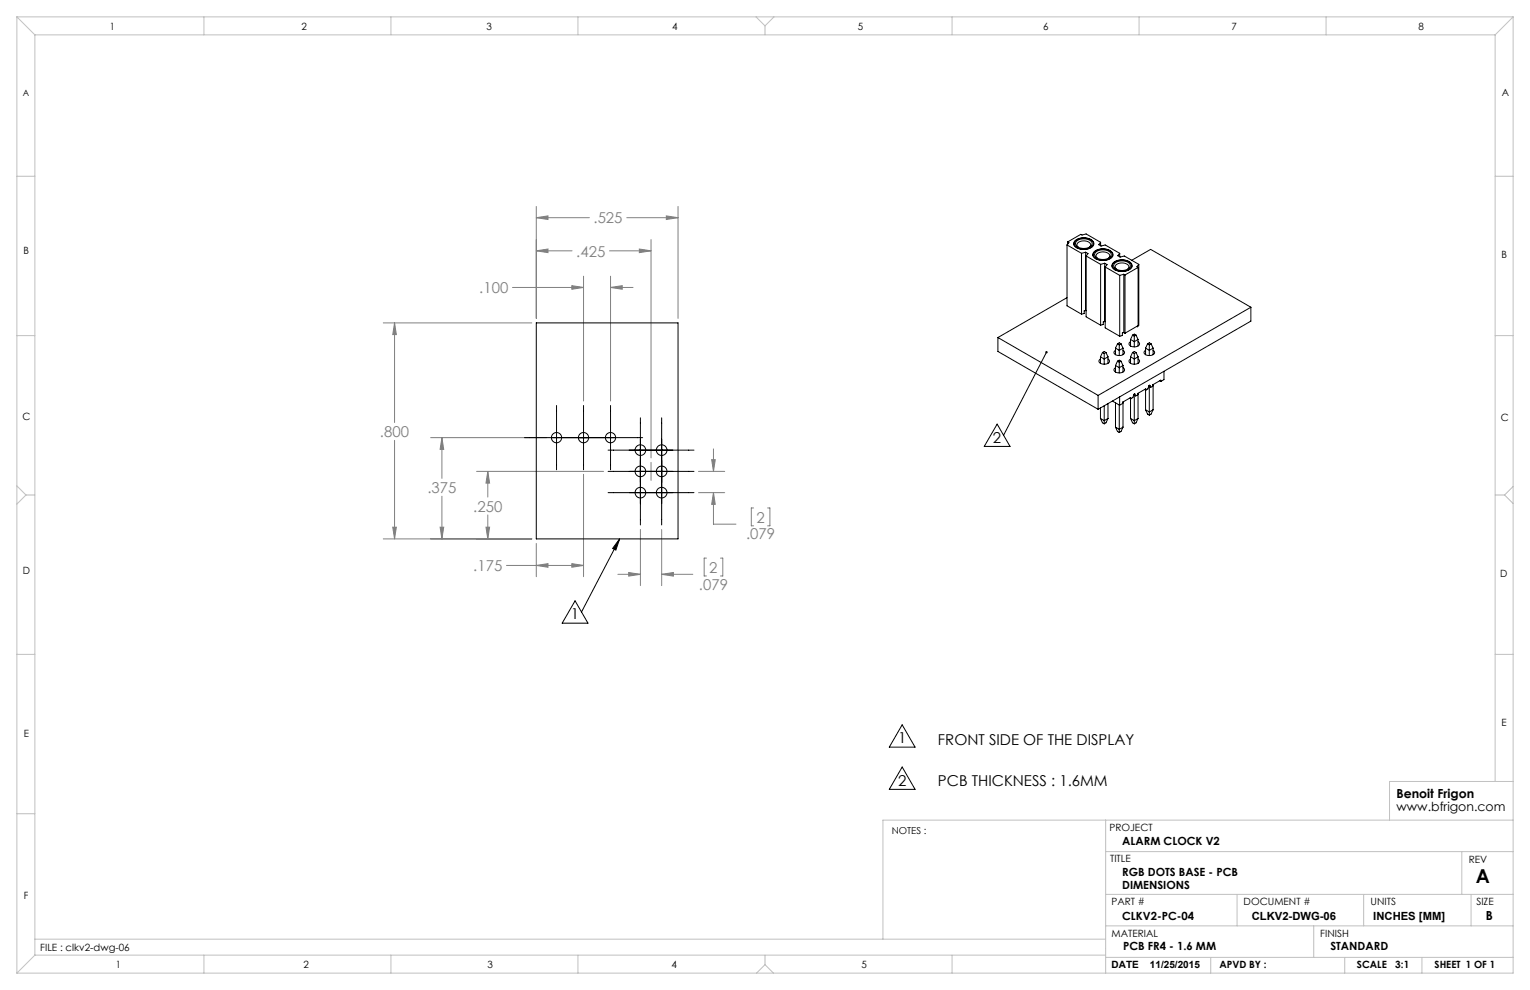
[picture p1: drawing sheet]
<svg xmlns="http://www.w3.org/2000/svg" width="432mm" height="279mm" viewBox="0 0 432 279" stroke-linecap="round" stroke-linejoin="round" font-family="sans-serif">
<g fill="none" stroke="#808080" stroke-width=".28">
<path d="M151.4 58.3v31.6M191.4 58.3v31.6M151.4 70.8l3.3-.5v1zM151.4 61.4l3.3-.5v1zM151.4 70.8h10.1M151.4 61.4h14.9M164.7 78v35.2M172 70.8h11.7M172.3 78v35.2M176.9 61.4h14.5M180.4 70.3l3.3 .5-3.3 .5zM183.7 67.6v61.6"/>
<path d="M188.1 60.9l3.3 .5-3.3 .5zM108.2 91.1h41.9M111.4 91.1l.5 3.3h-1.1zM111.4 91.1v28.1M144.6 81.1h20.1M161.4 80.6l3.3 .5-3.3 .5zM172.3 81.1l3.3-.5v1zM172.3 81.1h6.4M111.4 124.3v27.8M121.5 123.5h32.8M124.7 123.5l.5 3.3h-1zM124.7 123.5v11.5"/>
<path d="M134.5 133h35.8M137.7 133l.5 3.3h-1zM137.7 133v7.3M164.7 133.9v28.9M180.7 133h6M183.7 130.5v5.1M197.1 133h7.4M197.1 139h7.4M200.8 129.7h1.1l-.5 3.3zM201.4 139l.5 3.3h-1.1zM201.4 139v8.9h6.3M201.4 126.7v6.3"/>
<path d="M108.2 152.1h41.9M110.8 148.8h1.1l-.5 3.3zM124.2 148.8h1l-.5 3.3zM124.7 140.1v12M137.2 148.8h1l-.5 3.3zM137.7 145.3v6.8M142.9 159.6h21.8M151.4 159.6l3.3-.5v1zM151.4 153.4v9.4M161.4 159.1l3.3 .5-3.3 .5zM180.7 149.4v15.9M186.7 149.4v15.9"/>
<path d="M199.4 157.5h-.7v5.1h.7M203.3 157.5h.7v5.1h-.7M212.7 143.4h-.7v5h.7M216.6 143.4h.7v5h-.7M174.4 162.1h6.3M177.4 161.6l3.3 .5-3.3 .5zM186.7 162.1l3.3-.5v1zM186.7 162.1h8.8"/>
</g>
<g fill="none" stroke="#000" stroke-width=".28">
<path d="M295.3 99.4l-12.1 23.4M157.1 114.4v18.2M164.7 114.4v18.2M172.3 114.4v18.2M180.7 117.9v30.3M186.7 117.9v30.3M281.4 119.7l3.7 6.3h-7.3zM148 123.5h33.4M171.6 139h24.3M171.6 133h24.3M171.6 127h24.3M174.9 152.1l-10.8 20.6"/>
<path d="M174.9 152.1l-1.1 3.2-.9-.5zM162.3 169.6l3.6 6.3h-7.2zM254.6 204.6l3.7 6.3h-7.3zM254.6 216.5l3.7 6.3h-7.3z"/>
</g>
<g fill="none" stroke="#c0c0c0" stroke-width=".28">
<path d="M4.8 4.8l5 5M4.8 4.8h422.2M4.8 4.8v269.8M9.8 9.8h412.2M9.8 9.8v259.8M57.5 4.8v5M110.3 4.8v5M163.1 4.8v5M213.4 4.8l2.5 2.5M215.9 7.3v2.5M218.4 4.8l-2.5 2.5M268.7 4.8v5"/>
<path d="M321.5 4.8v5M374.3 4.8v5M422 9.8v210.7M427 4.8l-5 5M427 4.8v269.8h-422.2M4.8 49.7h5M422 49.7h5M4.8 94.7h5M422 94.7h5M4.8 137.1l2.5 2.6M7.3 139.7l-2.5 2.6M7.3 139.7h2.5"/>
<path d="M422 139.7h2.6M424.6 139.7l2.4 2.4M427 137.3l-2.4 2.4M4.8 184.7h5M422 184.7h5M4.8 229.7h5M312 231.5v43.1M427 231.5h-177.8v33.6M427 220.5h-34.8v11M312 240.3h115M312 252.4h115M349.1 252.4v8.9"/>
<path d="M384.9 252.4v8.9M412.6 240.3v12.1M415.2 252.4v8.9M9.8 265.1h302.2M9.8 269.6l-5 5M9.8 269.6h302.2M57.5 269.6v5M110.3 269.6v5M163.1 269.6v5M215.9 272.2l-2.4 2.4M215.9 272.2l2.4 2.4M215.9 269.6v2.6"/>
<path d="M268.7 269.6v5M312 270.2h115M312 261.3h115M341.7 270.2v4.4M370.8 261.3v8.9M379.5 270.2v4.4M401.3 270.2v4.4"/>
</g>
<path d="M295.1 99.2l.4-.1-.2 .3 .2-.3a.34 .34 0 0 1 .1 .5 .34 .34 0 0 1-.5 .1 .34 .34 0 0 1 0-.5z" fill="#000"/>
<path d="M151.4 70.8l3.3-.5v1zM180.4 70.3l3.3 .5-3.3 .5zM161.4 159.1l3.3 .5-3.3 .5zM151.4 159.6l3.3-.5v1zM151.4 61.4l3.3-.5v1zM188.1 60.9l3.3 .5-3.3 .5zM111.4 91.1l.5 3.3h-1.1zM110.8 148.8h1.1l-.5 3.3zM137.7 133l.5 3.3h-1zM137.2 148.8h1l-.5 3.3zM124.7 123.5l.5 3.3h-1zM124.2 148.8h1l-.5 3.3zM186.7 162.1l3.3-.5v1zM177.4 161.6l3.3 .5-3.3 .5zM201.4 139l.5 3.3h-1.1zM200.8 129.7h1.1l-.5 3.3zM161.4 80.6l3.3 .5-3.3 .5zM172.3 81.1l3.3-.5v1z" fill="#808080"/>
<path d="M174.9 152.1l-1.1 3.2-.9-.5z" fill="#000"/>
<g fill="none" stroke="#000" stroke-width=".28">
<path d="M301.1 69.1l4.1 2.4M301.1 69.1v17.2l4.1 2.4M301.3 68.3l.4 .2-.6 .6M301.3 68.3l3.7-2.2 .4 .2 1.1-.3 4.1 2.4M301.3 68.3v.6M303.1 68.8v.4M303.3 68.1a3.8 3.8 0 0 1 5.3 .2 1.58 1.58 0 0 1-1.5 2 3.3 3.3 0 0 1-4.1-1.4zM303.4 68a3.6 3.6 0 0 1 5.2 .5 1.79 1.79 0 0 1-1.9 1.8 2.94 2.94 0 0 1-3.6-1.4zM303.9 68a3.1 3.1 0 0 1 4.3 .5 1.6 1.6 0 0 1-1.9 1.6 2.4 2.4 0 0 1-2.8-1.3zM304.4 69.8a.87 .87 0 0 1-.4-.9 .87 .87 0 0 1 .7-.7 2.27 2.27 0 0 1 3.1 .9l-.4 .7M305.2 71.5v17.2M306.4 71.2l.7 .4-.6 .6"/>
<path d="M306.4 71.2l-1.2 .3M306.4 71.2v16.4M306.5 72.2l4.1 2.4M306.5 72.2v17.2l4.1 2.4M308.5 71.9v.4M308.6 68.8v.4M308.8 71.2a3.6 3.6 0 0 1 5.2 .4 1.79 1.79 0 0 1-1.9 1.8 2.94 2.94 0 0 1-3.6-1.4zM308.9 70.9a3.9 3.9 0 0 1 5.1 .5 1.58 1.58 0 0 1-1.5 2 3.3 3.3 0 0 1-4.1-1.4l.1-.6zM309.3 71.1a3.1 3.1 0 0 1 4.3 .5 1.6 1.6 0 0 1-1.9 1.6 2.4 2.4 0 0 1-2.8-1.3zM309.8 72.9a.87 .87 0 0 1-.5-.9 .87 .87 0 0 1 .8-.7 2.27 2.27 0 0 1 3.1 .9l-.4 .7M310.6 68.4l-.5 .7 .7 .3 1.1-.3 4.1 2.4M310.6 68.4v1"/>
<path d="M310.6 74.6v17.2M311.8 74.3l.7 .4-.6 .7M311.8 74.3l-1.2 .3M311.8 74.3v16.4M311.9 75.4l4.1 2.3M311.9 75.4v17.1l4.1 2.4M313.9 75v.4M314 71.9v.4M314.2 74.3a3.6 3.6 0 0 1 5.2 .4 1.79 1.79 0 0 1-2 1.8 2.94 2.94 0 0 1-3.5-1.4zM314.3 74a3.9 3.9 0 0 1 5.1 .6 1.58 1.58 0 0 1-1.5 1.9 3.4 3.4 0 0 1-4.1-1.4l.1-.5zM314.7 74.2a3.1 3.1 0 0 1 4.3 .5 1.6 1.6 0 0 1-1.9 1.6 2.4 2.4 0 0 1-2.8-1.3zM315.1 76a.87 .87 0 0 1-.4-.9 .87 .87 0 0 1 .8-.7 2.27 2.27 0 0 1 3.1 .9l-.4 .7"/>
<path d="M316 71.5l-.5 .7 .6 .4 1.2-.4 4.1 2.4M316 71.5v1M316 77.7v17.2M317.2 77.4l-1.2 .3M317.2 77.4l.3 .2M317.2 77.4v16.4M317.5 77.6v16.4M319.4 75v.4M319.4 73.5l5.3-3.1 28.3 16.3M321.2 75.5l-3.7 2.1M321.2 75.5v16.4l-3.7 2.1M321.4 74.6l-.5 .7 .3 .2"/>
<path d="M321.4 74.6v17.2l-.4 .4M151.4 91.1h40v61h-40zM281.6 95.3v3.9l28.3 16.3M281.6 95.3l28.3 16.3M301.1 84l-19.5 11.3M306.4 87.6l-.4 .1v.8l-.8 .2M306.4 87.6l.1 .1M311.1 99.5l.5 .3M311.1 99.5l.5-.3 .5 .3M311.1 99.5l-.5 1.2M311.6 99.8v3M311.8 90.7l.1 .1"/>
<path d="M311.8 90.7l-.4 .1v.8l-.8 .2M312.1 99.5l.6 1.2M312.1 99.5l-.5 .3M314.8 98.9l-.4 .6 .4 .6M314.8 98.3v1.8M314.8 98.3l1.1 .6 1-.6M315.4 97l.5 .3M315.4 97l.5-.3 .5 .3M315.4 97l-.6 1.3M315.9 97.3v3M316.4 97l-.5 .3M316.4 97l.5 1.3"/>
<path d="M316.9 98.9a.74 .74 0 0 1 .4 .9 .74 .74 0 0 1-.8 .5h-1.1l-.6-.2M316.9 98.3v1.8M317.2 93.8l-.4 .2v.7l-.8 .2M317.2 93.8l.3 .2M319.1 96.4l-.5 .7 .5 .5M319.1 95.8v1.8M319.1 95.8l1 .6 1.1-.6M319.6 99.5l.5 .3M319.6 99.5l-.5 1.2M319.6 99.5l.5-.3 .5 .3M319.6 94.6l.5 .3M319.6 94.6l.5-.3 .5 .3"/>
<path d="M319.6 94.6l-.5 1.2M320.1 94.9v3M320.1 99.8v3M320.6 99.5l-.5 .3M320.6 99.5l.6 1.2M320.6 94.6l-.5 .3M320.6 94.6l.6 1.2M320.9 92.1l.1 .1M321 92v.2M321.2 96.4a.74 .74 0 0 1 .4 .9 .74 .74 0 0 1-.9 .5l-.7 .1-.9-.3M321.2 95.8v1.8M323.3 98.9l-.4 .6 .4 .6"/>
<path d="M323.3 98.3l1.1 .6 1-.6M323.3 98.3v1.8M323.9 97l.5-.3 .5 .3M323.9 97l.5 .3M323.9 97l-.6 1.3M324.4 97.3v3M324.9 97l-.5 .3M324.9 97l.5 1.3M325.4 98.9a.74 .74 0 0 1 .4 .9 .74 .74 0 0 1-.8 .5h-1.1l-.6-.2M325.4 98.3v1.8M353 86.7l-43.1 24.9M353 86.7v3.9l-43.1 24.9"/>
<path d="M309.9 111.6v3.9M310.6 101.3l-.5 .7 .5 .5M310.6 100.7v1.8M310.6 115.1v3M310.6 100.7l1 .6 1.1-.6M310.6 118.1l1 .6 1.1-.6M310.6 118.1l.5 1.2 .5 .3M311.6 114.5v5.1M312.7 101.3a.74 .74 0 0 1 .4 .9 .74 .74 0 0 1-.8 .5l-.8 .1-.9-.3M312.7 100.7v1.8M312.7 113.9v4.2M312.7 118.1l-.6 1.2-.5 .3"/>
<path d="M313.9 113.2l2.1 1.2M314.8 103.8l-.4 .6 .4 .6M314.8 103.2l1.1 .6 1-.6M314.8 103.2v1.8M314.8 113.7v6.8M315.4 101.9l-.6 1.3M315.4 101.9l.5 .3M315.4 101.9l.5-.3 .5 .3M315.9 102.2v3M315.9 114.3v7.8M316 112v2.4M316.4 101.9l.5 1.3"/>
<path d="M316.4 101.9l-.5 .3M316.9 103.8a.74 .74 0 0 1 .4 .9 .74 .74 0 0 1-.8 .5h-.7l-1-.2M316.9 103.2v1.8M316.9 113.4v7.1M318.8 112.4l.3 .2M319.1 101.3l-.5 .7 .5 .5M319.1 100.7l1 .6 1.1-.6M319.1 100.7v1.8M319.1 112.5v5.6M319.1 118.1l1 .6 1.1-.6M319.1 118.1l.5 1.2 .5 .3M319.1 112.6v-.4l-2.2 1.3v.3l-.9 .6"/>
<path d="M320 111.4l.5 .3M320 111.4l-.3 .8-.6 .4M320.1 111.5v8.1M320.2 111.2h.1M320.3 111.2l-.3 .2M320.3 111.2l.2 .5M321.2 101.3a.74 .74 0 0 1 .4 .9 .74 .74 0 0 1-.9 .5l-.7 .1-.9-.3M321.2 100.7v1.8M321.2 111v7.1M321.2 118.1l-.6 1.2-.5 .3M323 109.9l.4 .2M323.3 110.1v5.6"/>
<path d="M323.3 115.7l1.1 .6 1-.6M323.3 115.7l.6 1.2 .5 .3M323.4 110.1v-.4l-2.3 1.3v.4l-.6 .3M324.2 109l.6 .3M324.2 108.9l-.2 .9-.6 .3M324.4 109v8.2M324.4 108.7l.1 .1M324.5 108.8l-.3 .1M324.5 108.8l.3 .5M325.4 108.5v7.2M325.4 115.7l-.5 1.2-.5 .3M327.3 107.5l.3 .2"/>
<path d="M327.6 107.7v-.4l-2.2 1.3v.4l-.6 .3M328.5 104.8v2.3l-.9 .6M314.8 120.5l1.1 .7 1-.7M314.8 120.5l.6 1.3 .5 .3M316.9 120.5l-.5 1.3-.5 .3"/>
<circle cx="157.1" cy="123.5" r="1.45"/>
<circle cx="164.7" cy="123.5" r="1.45"/>
<circle cx="172.3" cy="123.5" r="1.45"/>
<circle cx="180.7" cy="127" r="1.5"/>
<circle cx="180.7" cy="133" r="1.5"/>
<circle cx="180.7" cy="139" r="1.5"/>
<circle cx="186.7" cy="127" r="1.5"/>
<circle cx="186.7" cy="133" r="1.5"/>
<circle cx="186.7" cy="139" r="1.5"/>
</g>
<text font-size="5.4" x="416.5" y="249.1">A</text>
<g font-size="4.2" fill="#808080">
<text x="167.5" y="63">.525</text>
<text x="162.6" y="72.4">.425</text>
<text x="135.3" y="82.7">.100</text>
<text x="107.2" y="123.4">.800</text>
<text x="120.6" y="139.1">.375</text>
<text x="133.6" y="144.4">.250</text>
<text x="213.5" y="147.5">2</text>
<text x="210.6" y="152.2">.079</text>
<text x="133.6" y="161.2">.175</text>
<text x="200.2" y="161.6">2</text>
<text x="197.2" y="166.4">.079</text>
</g>
<g font-size="4.2">
<text x="280.2" y="125">2</text>
<text x="161.1" y="174.8">1</text>
<text x="253.4" y="209.8">1</text>
<text x="264.7" y="210.2">FRONT SIDE OF THE DISPLAY</text>
<text x="253.4" y="221.7">2</text>
<text x="264.7" y="221.9">PCB THICKNESS : 1.6MM</text>
</g>
<g font-size="3.5">
<text x="394.1" y="225.3">Benoit Frigon</text>
<text x="394.1" y="228.8">www.bfrigon.com</text>
<text x="419.3" y="259.7">B</text>
</g>
<g font-size="3.2">
<text x="316.7" y="238.4">ALARM CLOCK V2</text>
<text x="316.7" y="247.3">RGB DOTS BASE - PCB</text>
<text x="316.7" y="250.8">DIMENSIONS</text>
<text x="316.7" y="259.7">CLKV2-PC-04</text>
<text x="353.3" y="259.7">CLKV2-DWG-06</text>
<text x="387.6" y="259.7">INCHES [MM]</text>
<text x="317" y="268.2">PCB FR4 - 1.6 MM</text>
<text x="375.5" y="268.2">STANDARD</text>
</g>
<g font-size="2.8">
<text x="31" y="8.5">1</text>
<text x="85.1" y="8.5">2</text>
<text x="137.3" y="8.5">3</text>
<text x="189.7" y="8.5">4</text>
<text x="242.1" y="8.5">5</text>
<text x="294.4" y="8.5">6</text>
<text x="347.6" y="8.5">7</text>
<text x="400.3" y="8.5">8</text>
<text x="423.8" y="27.2">A</text>
<text x="6.7" y="71.8">B</text>
<text x="423.8" y="72.8">B</text>
<text x="6.4" y="118.6">C</text>
<text x="423.5" y="118.9">C</text>
<text x="6.5" y="162.1">D</text>
<text x="423.4" y="163">D</text>
<text x="6.7" y="207.9">E</text>
<text x="423.7" y="204.9">E</text>
<text x="313.1" y="234.6">PROJECT</text>
<text x="313.3" y="243.2">TITLE</text>
<text x="414.5" y="243.6">REV</text>
<text x="6.7" y="253.8">F</text>
<text x="313.7" y="255.3">PART #</text>
<text x="351" y="255.3">DOCUMENT #</text>
<text x="386.8" y="255.3">UNITS</text>
<text x="416.7" y="255.3">SIZE</text>
<text x="11.4" y="268.4">FILE : clkv2-dwg-06</text>
<text x="313.7" y="264.6">MATERIAL</text>
<text x="372.6" y="264.5">FINISH</text>
<text x="32.7" y="273.3">1</text>
<text x="85.7" y="273.3">2</text>
<text x="137.6" y="273.3">3</text>
<text x="189.6" y="273.3">4</text>
<text x="243.2" y="273.2">5</text>
<text x="313.7" y="273.3">DATE</text>
<text x="324.5" y="273.3">11/25/2015</text>
<text x="344.1" y="273.1">APVD BY :</text>
<text x="383" y="273.1">SCALE</text>
<text x="393.8" y="273.1">3:1</text>
<text x="404.9" y="273.1">SHEET 1 OF 1</text>
</g>
<text font-size="2.7" x="251.7" y="235.2">NOTES :</text>
<text font-size="2.5" x="6.4" y="27">A</text>
</svg>
